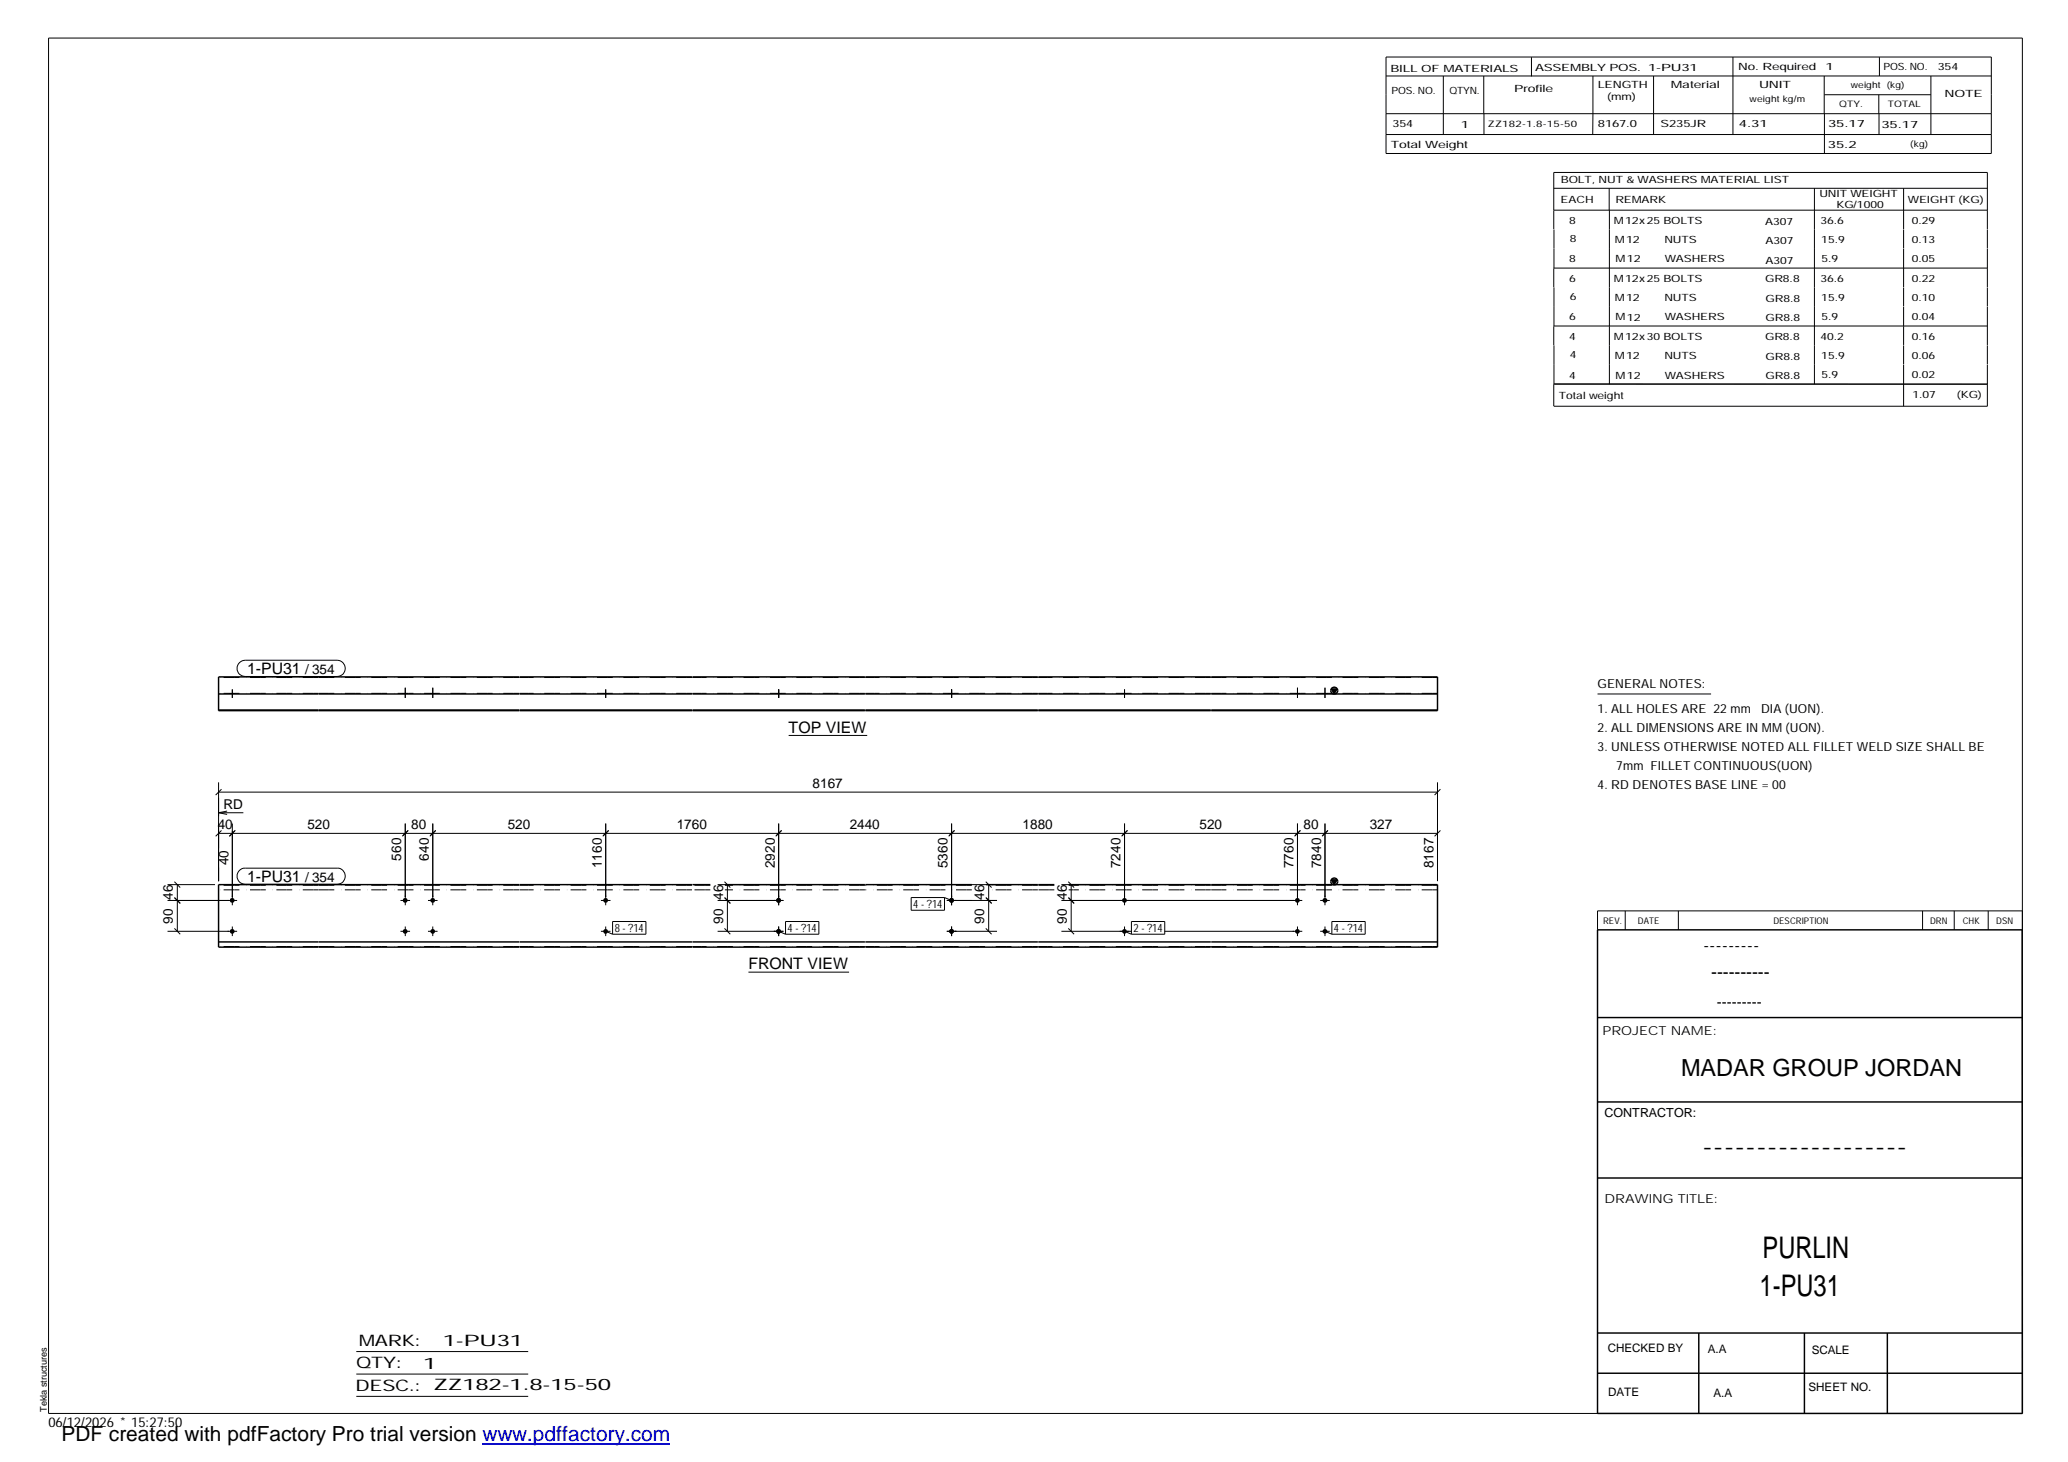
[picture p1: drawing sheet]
<svg xmlns="http://www.w3.org/2000/svg" width="420mm" height="297mm" viewBox="0 0 420 297" stroke-linecap="round" stroke-linejoin="round" font-family="sans-serif">
<g fill="#000">
<path d="M270.5 140h1.2l-.6 1zM270.5 178.8h1.2l-.6 .9z"/>
<path d="M46.7 140.9h1v.1h-1z" fill-rule="evenodd"/>
<path d="M46.7 140.9h1v.1h-1z" fill-rule="evenodd"/>
<path d="M81.8 140.9h1v.1h-1z" fill-rule="evenodd"/>
<path d="M81.8 140.9h1v.1h-1z" fill-rule="evenodd"/>
<path d="M87.4 140.9h1v.1h-1z" fill-rule="evenodd"/>
<path d="M87.4 140.9h1v.1h-1z" fill-rule="evenodd"/>
<path d="M122.6 140.9h.9v.1h-.9z" fill-rule="evenodd"/>
<path d="M122.6 140.9h.9v.1h-.9z" fill-rule="evenodd"/>
<path d="M157.7 140.9h1v.1h-1z" fill-rule="evenodd"/>
<path d="M157.7 140.9h1v.1h-1z" fill-rule="evenodd"/>
<path d="M157.7 140.9h1v.1h-1z" fill-rule="evenodd"/>
<path d="M157.7 140.9h1v.1h-1z" fill-rule="evenodd"/>
<path d="M192.8 140.9h1v.1h-1z" fill-rule="evenodd"/>
<path d="M192.8 140.9h1v.1h-1z" fill-rule="evenodd"/>
<path d="M192.8 140.9h1v.1h-1z" fill-rule="evenodd"/>
<path d="M192.8 140.9h1v.1h-1z" fill-rule="evenodd"/>
<path d="M228 140.9h.9v.1h-.9z" fill-rule="evenodd"/>
<path d="M228 140.9h.9v.1h-.9z" fill-rule="evenodd"/>
<path d="M263.1 140.9h1v.1h-1z" fill-rule="evenodd"/>
<path d="M263.1 140.9h1v.1h-1z" fill-rule="evenodd"/>
<path d="M268.7 140.9h1v.1h-1z" fill-rule="evenodd"/>
<path d="M268.7 140.9h1v.1h-1z" fill-rule="evenodd"/>
<circle cx="47.2" cy="189.2" r=".48"/>
<circle cx="47.2" cy="182.9" r=".49"/>
<circle cx="82.3" cy="189.2" r=".48"/>
<circle cx="82.3" cy="182.9" r=".49"/>
<circle cx="87.9" cy="189.2" r=".48"/>
<circle cx="87.9" cy="182.9" r=".49"/>
<circle cx="123" cy="189.2" r=".48"/>
<circle cx="123.1" cy="182.9" r=".49"/>
<circle cx="158.2" cy="189.2" r=".48"/>
<circle cx="158.2" cy="182.9" r=".49"/>
<circle cx="193.3" cy="189.2" r=".48"/>
<circle cx="193.3" cy="182.9" r=".49"/>
<circle cx="228.5" cy="189.2" r=".48"/>
<circle cx="228.5" cy="182.9" r=".49"/>
<circle cx="263.6" cy="189.2" r=".48"/>
<circle cx="263.6" cy="182.9" r=".49"/>
<circle cx="269.2" cy="189.2" r=".48"/>
<circle cx="269.2" cy="182.9" r=".49"/>
</g>
<g fill="none" stroke="#000" stroke-width=".2">
<path d="M9.9 7.7h401v279.5h-401zM281.6 11.6h123v19.6h-123zM281.6 15.4h123M293.2 15.4v11.9M301.5 15.4v7.7M311.1 11.6v3.9M323.6 15.4v11.9M336 15.4v11.9M352.1 11.6v15.7M370.6 15.4v7.7M370.7 19.2h21.6M381.7 19.2v3.9"/>
<path d="M381.8 11.6v3.8M392.3 15.4v11.9M281.6 23.1h123M281.6 27.3h123M301.5 23.1v4.2M315.7 38.3h88.1M326.9 38.3v4.4M368.6 38.3v39.7M370.7 23.1v8.1M381.8 23.1v4.2M386.8 38.3v8.3M315.7 42.7h88.1"/>
<path d="M315.7 46.6v-11.6h88.1v11.6M315.7 54.5v3.9M315.7 54.5h88.1M315.7 46.6v7.9M315.7 58.4v7.8M327 42.7v35.3M386.8 46.6v3.9M386.8 50.6v7.7M386.8 58.4v3.9M403.8 46.6v3.9M403.8 50.6v7.7M403.8 58.4v3.9"/>
<path d="M315.7 66.3v3.8M315.7 78v4.5M315.7 66.2h88.1M315.7 78h88.1h-88M315.7 70.2v7.8M386.8 62.3v7.8M386.8 70.2v3.8M386.8 74.1v8.4M403.8 62.3v7.8M403.8 70.2v3.8M403.8 74.1v8.4h-88.1M48.6 134.6l.6-.3 .6-.2h18.7a1.65 1.65 0 0 1 1.6 1.7 1.65 1.65 0 0 1-1.6 1.6h-18.7a1.63 1.63 0 0 1-1.5-1 1.63 1.63 0 0 1 .3-1.8z"/>
<path d="M82.3 139.7v2.1M87.9 139.7v2.1M263.6 139.7v2.1M269.2 139.7v2.1M44.4 158.9v20.2M46.7 140.9v.1M47.2 140.1v1.7M47.7 140.9v.1M81.8 140.9v.1M82.8 140.9v.1M87.4 140.9v.1M88.4 140.9v.1"/>
<path d="M122.6 140.9v.1M123.1 140.1v1.7M123.5 140.9v.1M157.7 140.9v.1M158.2 140.1v1.7M158.7 140.9v.1M160.2 149.4h16M192.8 140.9v.1M193.3 140.1v1.7M193.8 140.9v.1M228 140.9v.1M228.5 140.1v1.7"/>
<path d="M228.9 140.9v.1M263.1 140.9v.1M264.1 140.9v.1M268.7 140.9v.1M269.7 140.9v.1M292.1 158.9v20.1M324.6 141h23M34 179.7h9.7M35.4 179.1l1.2 1.2M36 179.7v9.5M44.4 160.9h247.7M44.4 169.3h247.7"/>
<path d="M44.4 165.1l1.7 .4M44.4 165.1h5M45 160.3l-1.2 1.2M45 168.7l-1.2 1.2M46.1 164.8l-1.7 .3M47.2 167.3v16.6M47.8 168.7l-1.2 1.2 1.1-1.1M48.6 176.9a1.4 1.4 0 0 1 1.2-.5h18.7a1.63 1.63 0 0 1 1.6 1.6 1.63 1.63 0 0 1-1.6 1.6h-18.7a1.63 1.63 0 0 1-1.5-.9 1.63 1.63 0 0 1 .3-1.8zM81.8 169.8l1.1-1.1-1.2 1.2M82.3 167.3v16.6M87.4 169.8l1.1-1.1-1.2 1.2M87.9 167.3v16.6"/>
<path d="M122.6 169.8l1.1-1.1-1.2 1.2M123.1 167.3v16.6M145.8 179.7h11.7M147.2 179.1l1.2 1.2M147.8 179.7v9.5M157.7 169.8l1.1-1.1-1.2 1.2M158.2 167.3v16.6M192.8 169.8l1.1-1.1-1.2 1.2M193.3 167.3v16.6M194 179.7h8.6M200.3 179.1l1.2 1.2M200.9 179.7v9.5"/>
<path d="M215.6 179.7h12.2M217 179.1l1.2 1.2M217.6 179.7v9.5M228 169.8l1.1-1.1-1.2 1.2M228.5 167.3v16.6M263.1 169.8l1.1-1.1-1.2 1.2M263.6 167.3v16.6M268.7 169.8l1.1-1.1-1.2 1.2M269.2 167.3v16.6M292.7 160.3l-1.2 1.2M292.7 168.7l-1.2 1.2M34 189.2h14.2"/>
<path d="M34 183h14.2M35.4 188.6l1.2 1.2M35.4 182.4l1.2 1.1M47.2 188.2v2M81.4 189.2h1.9M81.4 183h1.9M82.3 188.2v2M87 189.2h1.9M87 183h1.9M87.9 188.2v2M122.1 189.2h1.9M122.1 183h1.9"/>
<path d="M123.1 188.2v2M123.1 189.2l1.4 .6M124.5 187.2h6.7v2.6h-6.7zM145.8 189.2h13.4M145.8 183h13.4M147.2 188.6l1.2 1.2M147.2 182.4l1.2 1.1-1.1-1.1M152.1 197.5h20.4M158.2 188.2v2M158.2 189.2l1.4 .6M159.6 187.2h6.8v2.6h-6.8zM185.1 182.4h6.8v2.5h-6.8z"/>
<path d="M191.9 182.4l1.4 .6M192.4 189.2h10.2M192.4 183h10.2M193.3 188.2v2M200.3 188.6l1.2 1.2M200.3 182.4l1.2 1.1-1.1-1.1M215.6 189.2h14.4M215.6 183h49M217 188.6l1.2 1.2M217 182.4l1.2 1.1-1.1-1.1M228.5 188.2v2M228.5 189.2l1.4 .6"/>
<path d="M229.9 187.2h6.7v2.6h-6.7zM236.6 189.2h28M263.6 188.2v2M268.2 189.2h2M268.2 183h2M269.2 188.2v2M269.2 189.2l1.4 .6M270.6 187.2h6.8v2.6h-6.8zM330.2 185.1v3.8M341 185.1v3.8M390.6 185.1v3.8M397 185.1v3.8"/>
<path d="M403.9 185.1v3.8M410.9 185.1h-86.3v3.8M72.4 274.6h34.9M72.4 279.2h34.9M72.4 283.7h34.9"/>
</g>
<g fill="none" stroke="#000" stroke-width=".3">
<path d="M105.5 137.5h-61.1v6.9h61.1M105.5 137.5h35.1M140.7 137.5h35M175.8 137.5h35.1M210.9 137.5h35.1M246.1 137.5h46v6.9h-46M270.5 140h1.2l-.6 1zM44.4 144.3h61.1M44.4 141h61.1M105.5 144.4h35.1M105.5 144.3h35.1M105.5 141h35.1"/>
<path d="M140.7 144.4h35M140.7 144.3h35M140.7 141h35M175.8 144.4h35.1M175.8 144.3h35.1M175.8 141h35.1M210.9 144.4h35.1M210.9 144.3h35.1M210.9 141h35.1M246.1 144.3h46M246.1 141h46M105.5 179.7h-61.1v12.7h61.1"/>
<path d="M105.5 179.7h35.1M140.7 179.7h3.6M147.3 179.7h28.4M175.8 179.7h21.6M200.4 179.7h10.5M210.9 179.7h3.3M217.1 179.7h28.9M246.1 179.7h46v12.7h-46M270.5 178.8h1.2l-.6 .9zM44.4 191.4h61.1M105.5 191.4h35.1M105.5 192.4h35.1"/>
<path d="M140.7 191.4h35M140.7 192.4h35M175.8 191.4h35.1M175.8 192.4h35.1M210.9 191.4h35.1M210.9 192.4h35.1M246.1 191.4h46M324.6 188.9h86.2l.1 98.3h-86.3zM324.6 206.7h86.3M324.6 239.3h86.3M324.6 223.9h86.3M324.6 270.8h86.3"/>
<path d="M324.6 279h86.3M345.1 270.8v16.4M366.6 270.8v16.4M383.5 270.8v16.4"/>
<circle cx="271.1" cy="140.3" r=".71"/>
<circle cx="271.1" cy="179.1" r=".71"/>
</g>
<g fill="none" stroke="#000" stroke-width=".2" stroke-dasharray="1.1 0 2.1 .7 0 1.4" stroke-linecap="butt">
<path d="M64.7 137.7h-20.3M105.5 137.7h-40.7M140.6 137.7h-35.1M175.7 137.7h-35M210.9 137.7h-35.1M246 137.7h-35.1M292.1 137.7h-46M64.7 140.9h-20.3M105.5 140.9h-40.7M140.6 140.9h-35.1M175.7 140.9h-35M210.9 140.9h-35.1"/>
<path d="M246 140.9h-35.1M292.1 140.9h-46M64.7 179.9h-20.3M105.5 179.9h-40.7M140.6 179.9h-35.1M144.3 179.9h-3.6M175.7 179.9h-28.4M197.4 179.9h-21.6M210.9 179.9h-10.5M214.2 179.9h-3.3M246 179.9h-28.9M292.1 179.9h-46"/>
<path d="M64.7 192.3h-20.3M64.7 180.8h-20.3M105.5 192.3h-40.7M105.5 180.8h-40.7M140.6 192.3h-35.1M140.6 180.8h-35.1M144.3 180.8h-3.6M175.7 192.3h-35M175.7 180.8h-28.4M197.4 180.8h-21.6M210.9 192.3h-35.1M210.9 180.8h-10.5"/>
<path d="M214.2 180.8h-3.3M246 192.3h-35.1M246 180.8h-28.9M292.1 192.3h-46M292.1 180.8h-46"/>
</g>
<path d="M98 293.3h38.2" fill="none" stroke="#00f" stroke-width=".3"/>
<g font-size="6.1">
<text x="358.1" y="255.5">PURLIN</text>
<text x="357.5" y="263.3">1-PU31</text>
</g>
<text font-size="4.8" x="341.5" y="218.6">MADAR GROUP JORDAN</text>
<text font-size="4.2" x="12.5" y="292.7">PDF created with pdfFactory Pro trial version www.pdffactory.com</text>
<g font-size="3.6">
<text x="346.1" y="193.2">---------</text>
<text x="347.7" y="198.6">----------</text>
<text x="345.8" y="234.2">-------------------</text>
</g>
<g font-size="3.2">
<text x="50.2" y="137">1-PU31</text>
<text x="160.2" y="148.9">TOP VIEW</text>
<text x="50.2" y="179.2">1-PU31</text>
<text x="152.1" y="197">FRONT VIEW</text>
<text x="72.9" y="273.5">MARK:</text>
<text x="90" y="273.5">1-PU31</text>
<text x="72.4" y="278">QTY:</text>
<text x="86" y="278.1">1</text>
<text x="72.2" y="282.6">DESC.:</text>
<text x="88.1" y="282.4">ZZ182-1.8-15-50</text>
</g>
<text font-size="3" x="348.8" y="204.5">---------</text>
<g font-size="2.8">
<text x="62" y="137">/ 354</text>
<text x="165.1" y="160">8167</text>
<text x="45.4" y="164.3">RD</text>
<text x="44.2" y="168.4">40</text>
<text x="62.4" y="168.4">520</text>
<text x="83.6" y="168.4">80</text>
<text x="103.2" y="168.4">520</text>
<text x="137.5" y="168.4">1760</text>
<text x="172.6" y="168.4">2440</text>
<text x="207.8" y="168.4">1880</text>
<text x="243.7" y="168.4">520</text>
<text x="264.8" y="168.4">80</text>
<text x="278.3" y="168.4">327</text>
<text x="46.4" y="175.8" transform="rotate(-90 46.4 175.8)">40</text>
<text x="62" y="179.2">/ 354</text>
<text x="81.5" y="174.9" transform="rotate(-90 81.5 174.9)">560</text>
<text x="87.1" y="174.9" transform="rotate(-90 87.1 174.9)">640</text>
<text x="122.3" y="176.4" transform="rotate(-90 122.3 176.4)">1160</text>
<text x="157.4" y="176.4" transform="rotate(-90 157.4 176.4)">2920</text>
<text x="192.5" y="176.4" transform="rotate(-90 192.5 176.4)">5360</text>
<text x="227.7" y="176.4" transform="rotate(-90 227.7 176.4)">7240</text>
<text x="262.8" y="176.4" transform="rotate(-90 262.8 176.4)">7760</text>
<text x="268.4" y="176.4" transform="rotate(-90 268.4 176.4)">7840</text>
<text x="291.3" y="176.4" transform="rotate(-90 291.3 176.4)">8167</text>
<text x="35.1" y="182.9" transform="rotate(-90 35.1 182.9)">46</text>
<text x="146.9" y="182.9" transform="rotate(-90 146.9 182.9)">46</text>
<text x="200" y="182.9" transform="rotate(-90 200 182.9)">46</text>
<text x="216.7" y="182.9" transform="rotate(-90 216.7 182.9)">46</text>
<text x="35.1" y="187.6" transform="rotate(-90 35.1 187.6)">90</text>
<text x="146.9" y="187.6" transform="rotate(-90 146.9 187.6)">90</text>
<text x="200" y="187.6" transform="rotate(-90 200 187.6)">90</text>
<text x="216.7" y="187.6" transform="rotate(-90 216.7 187.6)">90</text>
<text x="9.8" y="290">06/12/2026 * 15:27:50</text>
</g>
<g font-size="2.5">
<text x="324.6" y="139.9">GENERAL NOTES:</text>
<text x="324.6" y="148.7">2. ALL DIMENSIONS ARE IN MM (UON).</text>
<text x="324.6" y="144.9">1. ALL HOLES ARE 22 mm</text>
<text x="357.8" y="144.9">DIA (UON).</text>
<text x="324.6" y="152.5">3. UNLESS OTHERWISE NOTED ALL FILLET WELD SIZE SHALL BE</text>
<text x="324.6" y="160.2">4. RD DENOTES BASE LINE = 00</text>
<text x="328.4" y="156.4">7mm FILLET CONTINUOUS(UON)</text>
<text x="325.6" y="210.3">PROJECT NAME:</text>
<text x="326" y="226.9">CONTRACTOR:</text>
<text x="326" y="244.4">DRAWING TITLE:</text>
</g>
<g font-size="2.4">
<text x="326.7" y="274.7">CHECKED BY</text>
<text x="347" y="275">A.A</text>
<text x="368.1" y="275.1">SCALE</text>
<text x="326.7" y="283.6">DATE</text>
<text x="348.1" y="283.9">A.A</text>
<text x="367.5" y="282.6">SHEET NO.</text>
</g>
<g font-size="2.3">
<text x="185.5" y="184.5">4 - ?14</text>
<text x="124.9" y="189.4">8 - ?14</text>
<text x="160" y="189.4">4 - ?14</text>
<text x="230.3" y="189.4">2 - ?14</text>
<text x="271" y="189.4">4 - ?14</text>
</g>
<g font-size="2">
<text x="282.5" y="14.6">BILL OF MATERIALS</text>
<text x="311.9" y="14.4">ASSEMBLY POS.</text>
<text x="324.6" y="17.9">LENGTH</text>
<text x="334.9" y="14.4">1-PU31</text>
<text x="339.5" y="17.9">Material</text>
<text x="353.1" y="14.2">No. Required</text>
<text x="357.4" y="17.9">UNIT</text>
<text x="370.9" y="14.2">1</text>
<text x="382.7" y="14.2">POS. NO.</text>
<text x="393.7" y="14.3">354</text>
<text x="282.7" y="19.1">POS. NO.</text>
<text x="294.5" y="19">QTYN.</text>
<text x="307.6" y="18.7">Profile</text>
<text x="326.5" y="20.4">(mm)</text>
<text x="395.1" y="19.6">NOTE</text>
<text x="282.9" y="25.8">354</text>
<text x="296.8" y="26">1</text>
<text x="324.7" y="25.9">8167.0</text>
<text x="337.4" y="25.9">S235JR</text>
<text x="353.3" y="25.9">4.31</text>
<text x="371.4" y="25.9">35.17</text>
<text x="382.3" y="25.9">35.17</text>
<text x="282.6" y="30.1">Total Weight</text>
<text x="371.4" y="30">35.2</text>
<text x="317.1" y="41.3">EACH</text>
<text x="317.1" y="37.2">BOLT, NUT &amp; WASHERS MATERIAL LIST</text>
<text x="328.2" y="41.3">REMARK</text>
<text x="369.7" y="40.1">UNIT WEIGHT</text>
<text x="387.6" y="41.2">WEIGHT (KG)</text>
<text x="318.8" y="45.4">8</text>
<text x="327.9" y="45.6">M12x25 BOLTS</text>
<text x="358.6" y="45.6">A307</text>
<text x="369.9" y="45.5">36.6</text>
<text x="373.1" y="42.2">KG/1000</text>
<text x="388.4" y="45.5">0.29</text>
<text x="318.8" y="53.3">8</text>
<text x="318.9" y="49.2">8</text>
<text x="328.1" y="49.3">M12</text>
<text x="328.3" y="53.3">M12</text>
<text x="338.2" y="49.4">NUTS</text>
<text x="338.2" y="53.3">WASHERS</text>
<text x="358.7" y="49.6">A307</text>
<text x="358.7" y="53.5">A307</text>
<text x="370" y="49.3">15.9</text>
<text x="370.1" y="53.2">5.9</text>
<text x="388.4" y="49.4">0.13</text>
<text x="388.4" y="53.3">0.05</text>
<text x="318.8" y="57.2">6</text>
<text x="327.9" y="57.3">M12x25 BOLTS</text>
<text x="358.6" y="57.4">GR8.8</text>
<text x="369.9" y="57.3">36.6</text>
<text x="388.4" y="57.2">0.22</text>
<text x="318.8" y="65.1">6</text>
<text x="318.9" y="61">6</text>
<text x="328.1" y="61.2">M12</text>
<text x="328.3" y="65.1">M12</text>
<text x="338.2" y="61.2">NUTS</text>
<text x="338.2" y="65.1">WASHERS</text>
<text x="358.7" y="61.4">GR8.8</text>
<text x="358.7" y="65.3">GR8.8</text>
<text x="370" y="61.1">15.9</text>
<text x="370.1" y="65">5.9</text>
<text x="388.4" y="61.2">0.10</text>
<text x="388.4" y="65.1">0.04</text>
<text x="318.8" y="69">4</text>
<text x="327.9" y="69.1">M12x30 BOLTS</text>
<text x="358.6" y="69.2">GR8.8</text>
<text x="369.9" y="69.1">40.2</text>
<text x="388.4" y="69">0.16</text>
<text x="318.8" y="76.9">4</text>
<text x="318.9" y="72.8">4</text>
<text x="328.1" y="72.9">M12</text>
<text x="328.3" y="76.9">M12</text>
<text x="338.2" y="72.9">NUTS</text>
<text x="338.2" y="76.9">WASHERS</text>
<text x="358.7" y="73.1">GR8.8</text>
<text x="358.7" y="77.1">GR8.8</text>
<text x="370" y="72.8">15.9</text>
<text x="370.1" y="76.7">5.9</text>
<text x="388.4" y="72.9">0.06</text>
<text x="388.4" y="76.9">0.02</text>
<text x="316.7" y="81.1">Total weight</text>
<text x="388.6" y="80.9">1.07</text>
<text x="397.6" y="80.8">(KG)</text>
</g>
<g font-size="1.9">
<text x="325.7" y="187.8">REV.</text>
<text x="332.8" y="187.6">DATE</text>
<text x="360.3" y="187.7">DESCRIPTION</text>
<text x="392.1" y="187.6">DRN</text>
<text x="398.8" y="187.6">CHK</text>
<text x="405.6" y="187.7">DSN</text>
<text x="9.5" y="286.8" transform="rotate(-90 9.5 286.8)">Tekla structures</text>
</g>
<g font-size="1.8">
<text x="376" y="17.9">weight (kg)</text>
<text x="355.5" y="20.7">weight kg/m</text>
<text x="373.6" y="21.7">QTY.</text>
<text x="383.5" y="21.8">TOTAL</text>
<text x="302.3" y="25.9">ZZ182-1.8-15-50</text>
<text x="388.1" y="29.8">(kg)</text>
</g>
</svg>
